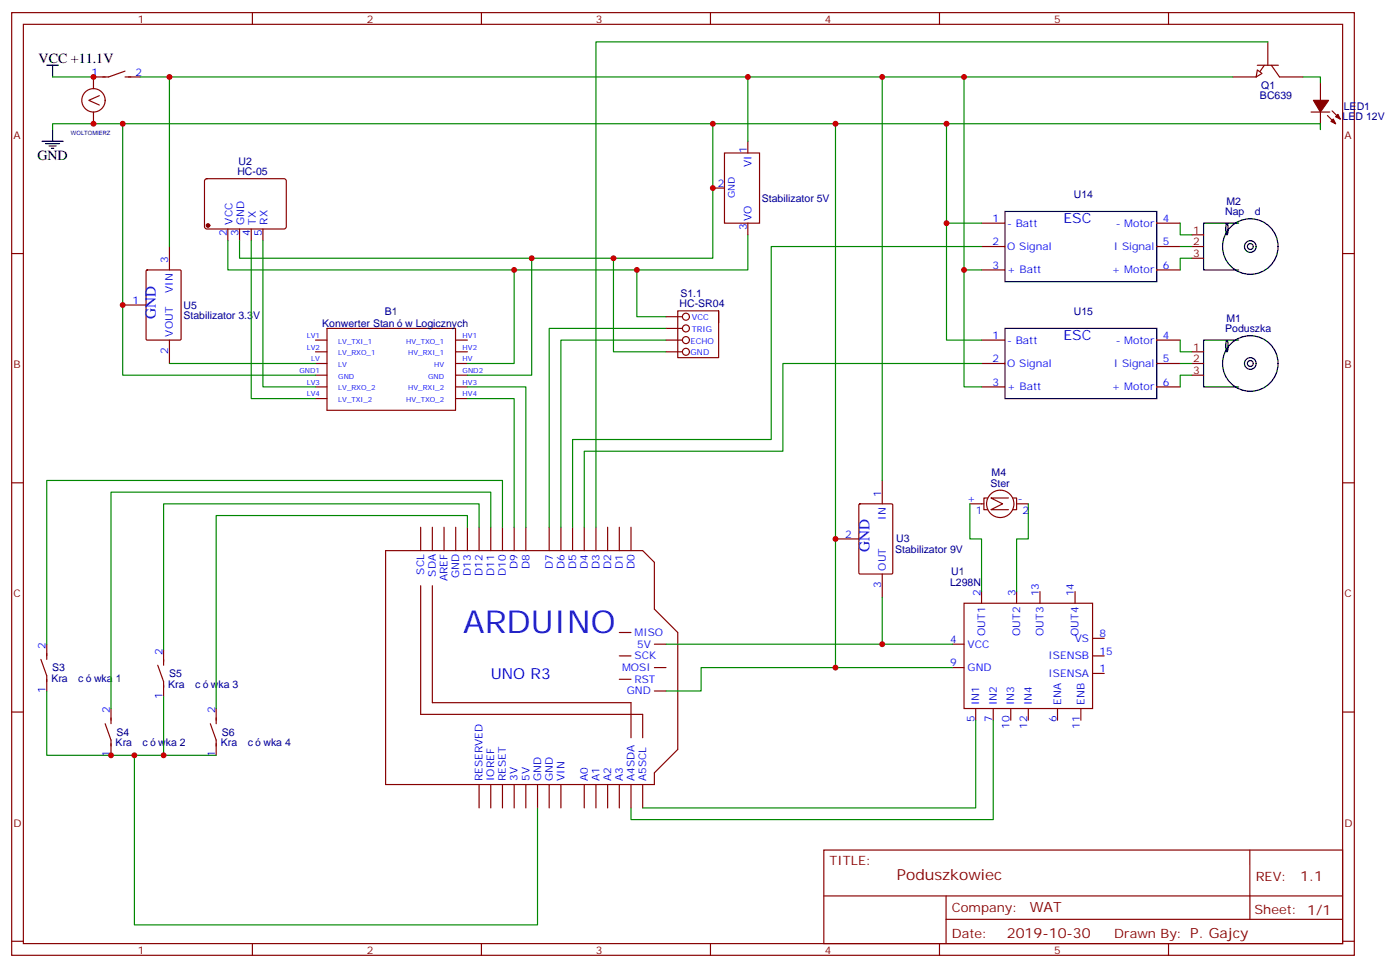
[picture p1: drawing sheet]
<svg xmlns="http://www.w3.org/2000/svg" width="423mm" height="292mm" viewBox="0 0 423 292" stroke-linecap="round" stroke-linejoin="round" font-family="sans-serif">
<g fill="none" stroke="#870000" stroke-width=".35">
<path d="M3.5 3.8h405.4v284.3h-405.4zM7.1 7.3h398.2v277.3h-398.2zM76.2 3.8v3.5M145.3 3.8v3.5M214.5 3.8v3.5M283.6 3.8v3.5M352.8 3.8v3.5M379.6 19.7h6.3M381.7 19.7l-2.5 3.5M383.8 19.7l2.5 3.5M28.2 33.8v3.5M30 28.9l-3.2 1.4 3.2 1.4"/>
<path d="M37.7 21.4l-4.9 1.8h-4.6v3.5M37.7 23.2h4.6M395.8 33.8h5.7M398.6 25v5.3M398.6 33.8v5.3M400.8 34.9l2.4 2.4M402.2 33.4l2.4 2.5M62 54.1l.4-.2 23.6 .1 .4 .6v14l-.7 .5-23.5-.1-.5-.6v-13.8zM215.2 56.7h3.5M218.7 46.1h10.6v21.2h-10.6zM225.8 42.6v3.5M3.5 76.5h3.6"/>
<path d="M51.2 74.4v7M68.8 69.1v3.5M72.3 69.1v3.5M75.8 69.1v3.5M79.4 69.1v3.5M225.8 67.3v3.5M405.3 76.5h3.6M37 92h7.1M44.2 81.6l.2-.2h9.9l.3 .2 .1 20.6-.2 .3-10.1 .1-.3-.2zM98.7 99.1h38.8v24.7h-38.8zM201.1 99.1h4.9M201.1 95.5h4.9"/>
<path d="M217 93.8v14.1h-12.4v-14.1h12.4v3.5M51.2 102.6v7M95.2 106.1h3.5M95.2 102.6h3.5M95.2 109.6h3.5M95.2 113.2h3.5M95.2 116.7h3.5M137.6 106.1h3.5M137.6 102.6h3.5M137.6 109.6h3.5M137.6 113.2h3.5M137.6 116.7h3.5"/>
<path d="M201.1 106.1h4.9M201.1 102.6h4.9M95.2 120.2h3.5M137.6 120.2h3.5M3.5 145.6h3.6M127 159v7.1M130.5 159v7.1M134.1 159v7.1M137.6 159v7.1M141.1 159v7.1M144.6 159v7.1M148.2 159v7.1"/>
<path d="M151.7 159v7.1M155.2 159v7.1M158.7 159v7.1M165.8 159v7.1M169.3 159v7.1M172.9 159v7.1M176.4 159v7.1M179.9 159v7.1M183.4 159v7.1M187 159v7.1M190.5 159v7.1M259.3 152.2l.3-.2h9.6l.3 .2v20.6l-.2 .3h-9.7l-.3-.1z"/>
<path d="M266.3 144.9v7.1M292.8 152h4.2M298.1 150.2h-1.1v3.5h1.1M302 147.8a4.1 4.1 0 0 0-3.7 6 4.1 4.1 0 0 0 6.9 .8 4.1 4.1 0 0 0-2.2-6.6l-.8-.1M304.4 150.2h-5.2l3.5 1.8-3.5 1.7h5.2M305.9 150.2h1v3.5h-1M306.9 152h3.5M405.3 145.6h3.6M116.4 166.1h77.6l3.6 3.5v14.1l7 7.1v35.3l-7 7v3.5h-81.2zM127 176.7v38.8h67v7M130.5 176.7v35.2h60v10.6M252.2 162.6h7.1"/>
<path d="M266.3 173.1v7.1M296.3 178.4v3.6M306.9 178.4v3.6M314 178.4v3.6M324.6 178.4v3.6M12.3 198.9l1.8 4.9v4.6M14.1 194.3v4.6M49.4 196.1v4.6M187 197.8h3.5M187 190.8h3.5M197.6 194.3h3.5M287.5 194.3h3.5"/>
<path d="M291 182h38.8v31.7h-38.8zM329.8 192.5h3.6M329.8 197.8h3.6M3.5 214.8h3.6M31.7 218.3l1.8 4.9v4.6M33.5 213.7v4.6M47.6 200.7l1.8 4.9v4.6M63.5 218.3l1.8 4.9v4.6M65.3 213.7v4.6M187 204.9h3.5M197.6 201.4h3.5M197.6 208.4h3.5"/>
<path d="M287.5 201.4h3.5M294.6 213.7v3.5M299.9 213.7v3.5M305.2 213.7v3.5M310.4 213.7v3.5M319.3 213.7v3.5M326.3 213.7v3.5M329.8 203.1h3.6M405.3 214.8h3.6M144.6 236.6v7.1M148.2 236.6v7.1M151.7 236.6v7.1"/>
<path d="M155.2 236.6v7.1M158.7 236.6v7.1M162.3 236.6v7.1M165.8 236.6v7.1M169.3 236.6v7.1M176.4 236.6v7.1M179.9 236.6v7.1M183.4 236.6v7.1M187 236.6v7.1M190.5 236.6v7.1M194 236.6v7.1M248.7 256.4h156.6v28.2h-156.6z"/>
<path d="M377.3 256.4v20.9M248.7 270.2h156.5M285.6 277.3h119.6M285.6 270.2v14.2M3.5 283.9h3.6M76.2 284.6v3.5M145.3 284.6v3.5M214.5 284.6v3.5M283.6 284.6v3.5M352.8 284.6v3.5M405.3 283.9h3.6"/>
<circle cx="28.2" cy="30.3" r="3.5"/>
<circle cx="207.1" cy="99.1" r="1.06"/>
<circle cx="207.1" cy="95.5" r="1.06"/>
<circle cx="207.1" cy="102.6" r="1.06"/>
<circle cx="207.1" cy="106.1" r="1.06"/>
</g>
<g fill="#870000" stroke="#870000" stroke-width=".35">
<path d="M401.8 36.6l.7-.7 .7 1.4z"/>
<path d="M403.2 35.2l.7-.7 .7 1.4z"/>
<path d="M396.5 30.3h4.6l-2.5 3.5z"/>
<circle cx="62.8" cy="68" r=".53"/>
</g>
<path d="M379.6 21.1l1.4 1.1-1.8 1z" fill="#fff" stroke="#870000" stroke-width=".35"/>
<g fill="none" stroke="#870000" stroke-width=".35">
<path d="M382.8 12.6v7.1M372.2 23.2h7M386.3 23.2h7M296.3 67.3h7.1M296.3 74.4h7.1M349.2 67.3h7.1M349.2 74.4h7.1M296.3 81.4h7.1M349.2 81.4h7.1M296.3 102.6h7.1M296.3 109.6h7.1M296.3 116.7h7.1"/>
<path d="M349.2 102.6h7.1M349.2 109.6h7.1M349.2 116.7h7.1"/>
</g>
<g fill="none" stroke="#000" stroke-width=".35">
<path d="M14.1 19.7h3.5M15.9 19.7v3.5M15.9 39.1v3.5M12.7 42.6h6.3M13.8 43.3h4.2M14.8 44h2.1M15.5 44.7h.7M303.4 63.8h45.8v21.1h-45.8zM370.3 67.4l.1-.1a4.6 4.6 0 0 1 0 3.5 4.8 4.8 0 0 1-.1-3.4zM373.9 67.3h-10.5v14.1h10.5M303.4 99.1h45.8v21.1h-45.8zM370.3 102.7l.1-.1a4.6 4.6 0 0 1 0 3.5 4.8 4.8 0 0 1-.1-3.4z"/>
<path d="M373.9 102.6h-10.5v14.1h10.5"/>
<circle cx="377.5" cy="74.4" r="8.4"/>
<circle cx="377.5" cy="74.4" r="1.76"/>
<circle cx="377.5" cy="74.4" r=".88"/>
<circle cx="377.5" cy="109.6" r="8.4"/>
<circle cx="377.5" cy="109.6" r="1.76"/>
<circle cx="377.5" cy="109.6" r=".88"/>
</g>
<path d="M359.8 70.8h3.6M359.8 74.4h3.6M359.8 77.9h3.6M359.8 106.1h3.6M359.8 109.6h3.6M359.8 113.2h3.6" fill="none" stroke="#850000" stroke-width=".35"/>
<g fill="none" stroke="#008700" stroke-width=".35">
<path d="M382.8 12.6h-202.9v146.4M15.9 39.1v-1.8h382.7v1.8M15.9 23.2h12.3M37 37.3v75.9h58.2M42.3 23.2h329.9M51.2 23.2v51.2M215.2 37.3v40.6h-142.9v-5.3M225.8 23.2v19.4M252.2 37.3v164.1h35.3M266.3 23.2v121.7M285.8 37.3v30h10.5M291 23.2v58.2h5.3"/>
<path d="M393.3 23.2h5.3v1.8M75.8 72.6v47.6h19.4M79.4 72.6v44.1h15.8M160.5 77.9v35.3h-19.4M185.2 77.9v28.2h15.9M225.8 70.8v10.6h-157v-8.8M285.8 67.3v35.3h10.5M296.3 74.4h-63.5v58.2h-59.9v26.4M356.3 67.3v3.5h3.5M356.3 74.4h3.5M359.8 77.9h-3.5v3.5M155.2 81.4v28.2h-14.1"/>
<path d="M192.3 81.4v14.1h8.8M201.1 99.1h-35.3v59.9M291 81.4v35.3h5.3M51.2 109.6h44M141.1 116.7h17.6v42.3M201.1 102.6h-31.8v56.4M296.3 109.6h-59.9v26.5h-60v22.9M356.3 102.6v3.5h3.5M356.3 109.6h3.5M359.8 113.2h-3.5v3.5M141.1 120.2h14.1v38.8M141.1 159v-3.5h-75.8v58.2"/>
<path d="M144.6 159v-7h-95.2v44.1M148.2 159v-10.6h-114.7v65.3M151.7 159v-14.1h-137.6v49.4M292.8 152v10.6h3.5v15.8M310.4 152v10.6h-3.5v15.8M201.1 194.3h65.2M266.3 180.2v14.1h21.2M14.1 208.4v19.4h51.2M49.4 210.2v17.6M252.2 201.4h-40.5v7h-10.6M294.6 217.2v26.5h-100.6M299.9 217.2v30h-109.4v-3.5"/>
<path d="M40.6 227.8v51.2h121.7v-35.3"/>
</g>
<g fill="#c00">
<circle cx="49.4" cy="227.8" r=".88"/>
<circle cx="28.2" cy="23.2" r=".88"/>
<circle cx="33.5" cy="227.8" r=".88"/>
<circle cx="28.2" cy="37.3" r=".88"/>
<circle cx="225.8" cy="23.2" r=".88"/>
<circle cx="155.2" cy="81.4" r=".88"/>
<circle cx="192.3" cy="81.4" r=".88"/>
<circle cx="160.5" cy="77.9" r=".88"/>
<circle cx="185.2" cy="77.9" r=".88"/>
<circle cx="51.2" cy="23.2" r=".88"/>
<circle cx="37" cy="37.3" r=".88"/>
<circle cx="37" cy="92" r=".88"/>
<circle cx="40.6" cy="227.8" r=".88"/>
<circle cx="285.8" cy="37.3" r=".88"/>
<circle cx="285.8" cy="67.3" r=".88"/>
<circle cx="291" cy="23.2" r=".88"/>
<circle cx="291" cy="81.4" r=".88"/>
<circle cx="215.2" cy="56.7" r=".88"/>
<circle cx="215.2" cy="37.3" r=".88"/>
<circle cx="266.3" cy="23.2" r=".88"/>
<circle cx="252.2" cy="37.3" r=".88"/>
<circle cx="266.3" cy="194.3" r=".88"/>
<circle cx="252.2" cy="162.6" r=".88"/>
<circle cx="252.2" cy="201.4" r=".88"/>
</g>
<text font-size="9.5" fill="#00f" x="139.8" y="190.8">ARDUINO</text>
<g font-size="4.6" fill="#00f">
<text x="47.1" y="96.1" transform="rotate(-90 47.1 96.1)">GND</text>
<text x="262.5" y="166.6" transform="rotate(-90 262.5 166.6)">GND</text>
<text x="148.2" y="204.9">UNO R3</text>
</g>
<text font-size="4.6" fill="#800" x="270.8" y="265.4">Poduszkowiec</text>
<g font-size="4.2">
<text x="11.6" y="19">VCC +11.1V</text>
<text x="11.3" y="48.3">GND</text>
</g>
<g font-size="4.2" fill="#00f">
<text x="321" y="67.3">ESC</text>
<text x="321" y="102.6">ESC</text>
</g>
<g font-size="4.2" fill="#800">
<text x="392.5" y="265.7">1.1</text>
<text x="310.9" y="275.2">WAT</text>
<text x="304" y="283">2019-10-30</text>
</g>
<g font-size="3.9" fill="#800">
<text x="250.5" y="261">TITLE:</text>
<text x="379.1" y="265.7">REV:</text>
<text x="287.4" y="275.2">Company:</text>
<text x="378.7" y="275.8">Sheet: 1/1</text>
<text x="287.4" y="282.9">Date:</text>
<text x="336.4" y="282.9">Drawn By: P. Gajcy</text>
</g>
<g font-size="3.2" fill="#800">
<text x="41.6" y="6.8">1</text>
<text x="110.8" y="6.8">2</text>
<text x="179.9" y="6.8">3</text>
<text x="249.1" y="6.8">4</text>
<text x="318.2" y="6.8">5</text>
<text x="4.1" y="41.9">A</text>
<text x="405.9" y="41.9">A</text>
<text x="4.1" y="111.1">B</text>
<text x="405.9" y="111.1">B</text>
<text x="4.1" y="180.2">C</text>
<text x="405.9" y="180.2">C</text>
<text x="4.1" y="249.3">D</text>
<text x="405.9" y="249.3">D</text>
<text x="41.6" y="287.6">1</text>
<text x="110.8" y="287.6">2</text>
<text x="179.9" y="287.6">3</text>
<text x="249.1" y="287.6">4</text>
<text x="318.2" y="287.6">5</text>
</g>
<g font-size="3.2" fill="#00f">
<text x="27.6" y="22.9">1</text>
<text x="40.9" y="22.9">2</text>
<text x="225.4" y="46.1" transform="rotate(-90 225.4 46.1)">1</text>
<text x="226.8" y="50.4" transform="rotate(-90 226.8 50.4)">VI</text>
<text x="216.7" y="56.4">2</text>
<text x="68.4" y="71.3" transform="rotate(-90 68.4 71.3)">2</text>
<text x="70.2" y="67.8" transform="rotate(-90 70.2 67.8)">VCC</text>
<text x="72" y="71.3" transform="rotate(-90 72 71.3)">3</text>
<text x="73.7" y="67.8" transform="rotate(-90 73.7 67.8)">GND</text>
<text x="75.5" y="71.3" transform="rotate(-90 75.5 71.3)">4</text>
<text x="77.3" y="67.8" transform="rotate(-90 77.3 67.8)">TX</text>
<text x="79" y="71.3" transform="rotate(-90 79 71.3)">5</text>
<text x="80.8" y="67.8" transform="rotate(-90 80.8 67.8)">RX</text>
<text x="225.4" y="69.3" transform="rotate(-90 225.4 69.3)">3</text>
<text x="226.8" y="66.6" transform="rotate(-90 226.8 66.6)">VO</text>
<text x="299.6" y="67">1</text>
<text x="304.1" y="68.4">- Batt</text>
<text x="336.9" y="68.4">- Motor</text>
<text x="351" y="67">4</text>
<text x="299.6" y="74">2</text>
<text x="304.1" y="75.4">O Signal</text>
<text x="336.3" y="75.4">I Signal</text>
<text x="351" y="74">5</text>
<text x="50.8" y="79.3" transform="rotate(-90 50.8 79.3)">3</text>
<text x="299.6" y="81.1">3</text>
<text x="304.1" y="82.5">+ Batt</text>
<text x="335.7" y="82.5">+ Motor</text>
<text x="351" y="81.1">6</text>
<text x="52.2" y="88.4" transform="rotate(-90 52.2 88.4)">VIN</text>
<text x="40" y="91.7">1</text>
<text x="52.2" y="101.5" transform="rotate(-90 52.2 101.5)">VOUT</text>
<text x="50.8" y="106.7" transform="rotate(-90 50.8 106.7)">2</text>
<text x="299.6" y="102.2">1</text>
<text x="304.1" y="103.6">- Batt</text>
<text x="336.9" y="103.6">- Motor</text>
<text x="351" y="102.2">4</text>
<text x="299.6" y="109.3">2</text>
<text x="304.1" y="110.7">O Signal</text>
<text x="336.3" y="110.7">I Signal</text>
<text x="351" y="109.3">5</text>
<text x="299.6" y="116.3">3</text>
<text x="304.1" y="117.8">+ Batt</text>
<text x="335.7" y="117.8">+ Motor</text>
<text x="351" y="116.3">6</text>
<text x="266" y="149.9" transform="rotate(-90 266 149.9)">1</text>
<text x="292" y="151.3">+</text>
<text x="294.6" y="155">1</text>
<text x="307.2" y="151.3">-</text>
<text x="308.7" y="155">2</text>
<text x="267.4" y="156.7" transform="rotate(-90 267.4 156.7)">IN</text>
<text x="255.2" y="162.2">2</text>
<text x="128.1" y="173.3" transform="rotate(-90 128.1 173.3)">SCL</text>
<text x="131.6" y="173.9" transform="rotate(-90 131.6 173.9)">SDA</text>
<text x="142.2" y="173.6" transform="rotate(-90 142.2 173.6)">D13</text>
<text x="145.7" y="173.6" transform="rotate(-90 145.7 173.6)">D12</text>
<text x="149.2" y="173.6" transform="rotate(-90 149.2 173.6)">D11</text>
<text x="152.8" y="173.6" transform="rotate(-90 152.8 173.6)">D10</text>
<text x="156.3" y="171.6" transform="rotate(-90 156.3 171.6)">D9</text>
<text x="159.8" y="171.6" transform="rotate(-90 159.8 171.6)">D8</text>
<text x="166.9" y="171.6" transform="rotate(-90 166.9 171.6)">D7</text>
<text x="170.4" y="171.6" transform="rotate(-90 170.4 171.6)">D6</text>
<text x="173.9" y="171.6" transform="rotate(-90 173.9 171.6)">D5</text>
<text x="177.4" y="171.6" transform="rotate(-90 177.4 171.6)">D4</text>
<text x="181" y="171.6" transform="rotate(-90 181 171.6)">D3</text>
<text x="184.5" y="171.6" transform="rotate(-90 184.5 171.6)">D2</text>
<text x="188" y="171.6" transform="rotate(-90 188 171.6)">D1</text>
<text x="191.6" y="171.6" transform="rotate(-90 191.6 171.6)">D0</text>
<text x="267.4" y="172.1" transform="rotate(-90 267.4 172.1)">OUT</text>
<text x="135.1" y="175.4" transform="rotate(-90 135.1 175.4)">AREF</text>
<text x="138.6" y="174.4" transform="rotate(-90 138.6 174.4)">GND</text>
<text x="266" y="177.3" transform="rotate(-90 266 177.3)">3</text>
<text x="296" y="179.8" transform="rotate(-90 296 179.8)">2</text>
<text x="306.6" y="179.8" transform="rotate(-90 306.6 179.8)">3</text>
<text x="313.6" y="179.8" transform="rotate(-90 313.6 179.8)">13</text>
<text x="324.2" y="179.8" transform="rotate(-90 324.2 179.8)">14</text>
<text x="191.6" y="191.8">MISO</text>
<text x="297.4" y="191.8" transform="rotate(-90 297.4 191.8)">OUT1</text>
<text x="308" y="191.8" transform="rotate(-90 308 191.8)">OUT2</text>
<text x="315" y="191.8" transform="rotate(-90 315 191.8)">OUT3</text>
<text x="325.6" y="191.8" transform="rotate(-90 325.6 191.8)">OUT4</text>
<text x="13.8" y="195.7" transform="rotate(-90 13.8 195.7)">2</text>
<text x="49" y="197.5" transform="rotate(-90 49 197.5)">2</text>
<text x="192.3" y="195.4">5V</text>
<text x="286.9" y="194">4</text>
<text x="292.1" y="195.4">VCC</text>
<text x="324.5" y="193.6">VS</text>
<text x="332" y="192.2">8</text>
<text x="332" y="197.5">15</text>
<text x="187.8" y="202.4">MOSI</text>
<text x="191.6" y="198.9">SCK</text>
<text x="286.9" y="201">9</text>
<text x="292.1" y="202.4">GND</text>
<text x="316.6" y="198.9">ISENSB</text>
<text x="332" y="202.8">1</text>
<text x="13.8" y="209" transform="rotate(-90 13.8 209)">1</text>
<text x="189.2" y="209.5">GND</text>
<text x="191.6" y="206">RST</text>
<text x="316.6" y="204.2">ISENSA</text>
<text x="33.2" y="215.1" transform="rotate(-90 33.2 215.1)">2</text>
<text x="49" y="210.8" transform="rotate(-90 49 210.8)">1</text>
<text x="64.9" y="215.1" transform="rotate(-90 64.9 215.1)">2</text>
<text x="295.6" y="212.7" transform="rotate(-90 295.6 212.7)">IN1</text>
<text x="300.9" y="212.7" transform="rotate(-90 300.9 212.7)">IN2</text>
<text x="306.2" y="212.7" transform="rotate(-90 306.2 212.7)">IN3</text>
<text x="311.5" y="212.7" transform="rotate(-90 311.5 212.7)">IN4</text>
<text x="320.3" y="212.7" transform="rotate(-90 320.3 212.7)">ENA</text>
<text x="327.4" y="212.7" transform="rotate(-90 327.4 212.7)">ENB</text>
<text x="294.2" y="217.8" transform="rotate(-90 294.2 217.8)">5</text>
<text x="299.5" y="217.8" transform="rotate(-90 299.5 217.8)">7</text>
<text x="304.8" y="219.9" transform="rotate(-90 304.8 219.9)">10</text>
<text x="310.1" y="219.9" transform="rotate(-90 310.1 219.9)">12</text>
<text x="318.9" y="217.8" transform="rotate(-90 318.9 217.8)">6</text>
<text x="326" y="219.9" transform="rotate(-90 326 219.9)">11</text>
<text x="33.2" y="228.4" transform="rotate(-90 33.2 228.4)">1</text>
<text x="64.9" y="228.4" transform="rotate(-90 64.9 228.4)">1</text>
<text x="145.7" y="235.6" transform="rotate(-90 145.7 235.6)">RESERVED</text>
<text x="149.2" y="235.6" transform="rotate(-90 149.2 235.6)">IOREF</text>
<text x="152.8" y="235.6" transform="rotate(-90 152.8 235.6)">RESET</text>
<text x="156.3" y="235.6" transform="rotate(-90 156.3 235.6)">3V</text>
<text x="159.8" y="235.6" transform="rotate(-90 159.8 235.6)">5V</text>
<text x="163.3" y="235.6" transform="rotate(-90 163.3 235.6)">GND</text>
<text x="166.9" y="235.6" transform="rotate(-90 166.9 235.6)">GND</text>
<text x="170.4" y="235.6" transform="rotate(-90 170.4 235.6)">VIN</text>
<text x="177.4" y="235.6" transform="rotate(-90 177.4 235.6)">A0</text>
<text x="181" y="235.6" transform="rotate(-90 181 235.6)">A1</text>
<text x="184.5" y="235.6" transform="rotate(-90 184.5 235.6)">A2</text>
<text x="188" y="235.6" transform="rotate(-90 188 235.6)">A3</text>
<text x="191.6" y="235.6" transform="rotate(-90 191.6 235.6)">A4SDA</text>
<text x="195.1" y="235.6" transform="rotate(-90 195.1 235.6)">A5SCL</text>
</g>
<g font-size="3.2" fill="#000080">
<text x="380.4" y="29.9">BC639</text>
<text x="380.7" y="26.7">Q1</text>
<text x="405.7" y="33.1">LED1</text>
<text x="405.3" y="36.3">LED 12V</text>
<text x="71.7" y="52.8">HC-05</text>
<text x="72" y="49.7">U2</text>
<text x="324.2" y="59.8">U14</text>
<text x="230" y="61">Stabilizator 5V</text>
<text x="369.9" y="64.9">Nap</text>
<text x="370.2" y="61.8">M2</text>
<text x="378.9" y="64.9">d</text>
<text x="205.4" y="89.5">S1.1</text>
<text x="55.4" y="93.1">U5</text>
<text x="116.1" y="95.1">B1</text>
<text x="205.2" y="92.7">HC-SR04</text>
<text x="324.2" y="95.1">U15</text>
<text x="55.4" y="96.4">Stabilizator 3.3V</text>
<text x="97.3" y="98.6">Konwerter Stan</text>
<text x="122.3" y="98.6">w Logicznych</text>
<text x="369.9" y="100.2">Poduszka</text>
<text x="370.2" y="97">M1</text>
<text x="299.4" y="143.6">M4</text>
<text x="299" y="146.8">Ster</text>
<text x="270.2" y="166.8">Stabilizator 9V</text>
<text x="270.6" y="163.6">U3</text>
<text x="287.2" y="173.5">U1</text>
<text x="286.8" y="176.7">L298N</text>
<text x="15.8" y="202.5">S3</text>
<text x="15.5" y="205.7">Kra</text>
<text x="23.6" y="205.7">c</text>
<text x="28.4" y="205.7">wka 1</text>
<text x="50.8" y="207.5">Kra</text>
<text x="51" y="204.3">S5</text>
<text x="58.9" y="207.5">c</text>
<text x="63.7" y="207.5">wka 3</text>
<text x="35.2" y="221.9">S4</text>
<text x="66.9" y="221.9">S6</text>
<text x="34.9" y="225.1">Kra</text>
<text x="43" y="225.1">c</text>
<text x="47.8" y="225.1">wka 2</text>
<text x="66.7" y="225.1">Kra</text>
<text x="74.8" y="225.1">c</text>
<text x="79.5" y="225.1">wka 4</text>
</g>
<g font-size="3.2" fill="#840000">
<text x="360.2" y="70.5">1</text>
<text x="360.2" y="74">2</text>
<text x="360.2" y="77.5">3</text>
<text x="360.2" y="105.8">1</text>
<text x="360.2" y="109.3">2</text>
<text x="360.2" y="112.8">3</text>
</g>
<text font-size="2.8" fill="#00f" x="221.9" y="59.7" transform="rotate(-90 221.9 59.7)">GND</text>
<g font-size="2.5" fill="#00f">
<text x="208.8" y="100.1">TRIG</text>
<text x="208.8" y="96.6">VCC</text>
<text x="208.5" y="107.2">GND</text>
<text x="208.5" y="103.6">ECHO</text>
</g>
<g font-size="2.1" fill="#00f">
<text x="92.6" y="101.9">LV1</text>
<text x="139.7" y="101.9">HV1</text>
<text x="92.6" y="105.4">LV2</text>
<text x="102.1" y="103.6">LV_TXI_1</text>
<text x="102.1" y="107.2">LV_RXO_1</text>
<text x="122.6" y="103.6">HV_TXO_1</text>
<text x="123.2" y="107.2">HV_RXI_1</text>
<text x="139.7" y="105.4">HV2</text>
<text x="90.4" y="112.5">GND1</text>
<text x="94" y="108.9">LV</text>
<text x="102.1" y="110.7">LV</text>
<text x="131.1" y="110.7">HV</text>
<text x="139.7" y="108.9">HV</text>
<text x="139.7" y="112.5">GND2</text>
<text x="92.6" y="116">LV3</text>
<text x="92.6" y="119.5">LV4</text>
<text x="102.1" y="114.2">GND</text>
<text x="102.1" y="117.7">LV_RXO_2</text>
<text x="123.2" y="117.7">HV_RXI_2</text>
<text x="129.3" y="114.2">GND</text>
<text x="139.7" y="116">HV3</text>
<text x="139.7" y="119.5">HV4</text>
<text x="102.1" y="121.3">LV_TXI_2</text>
<text x="122.6" y="121.3">HV_TXO_2</text>
</g>
<text font-size="1.8" fill="#000080" x="21.4" y="40.9">WOLTOMIERZ</text>
</svg>
